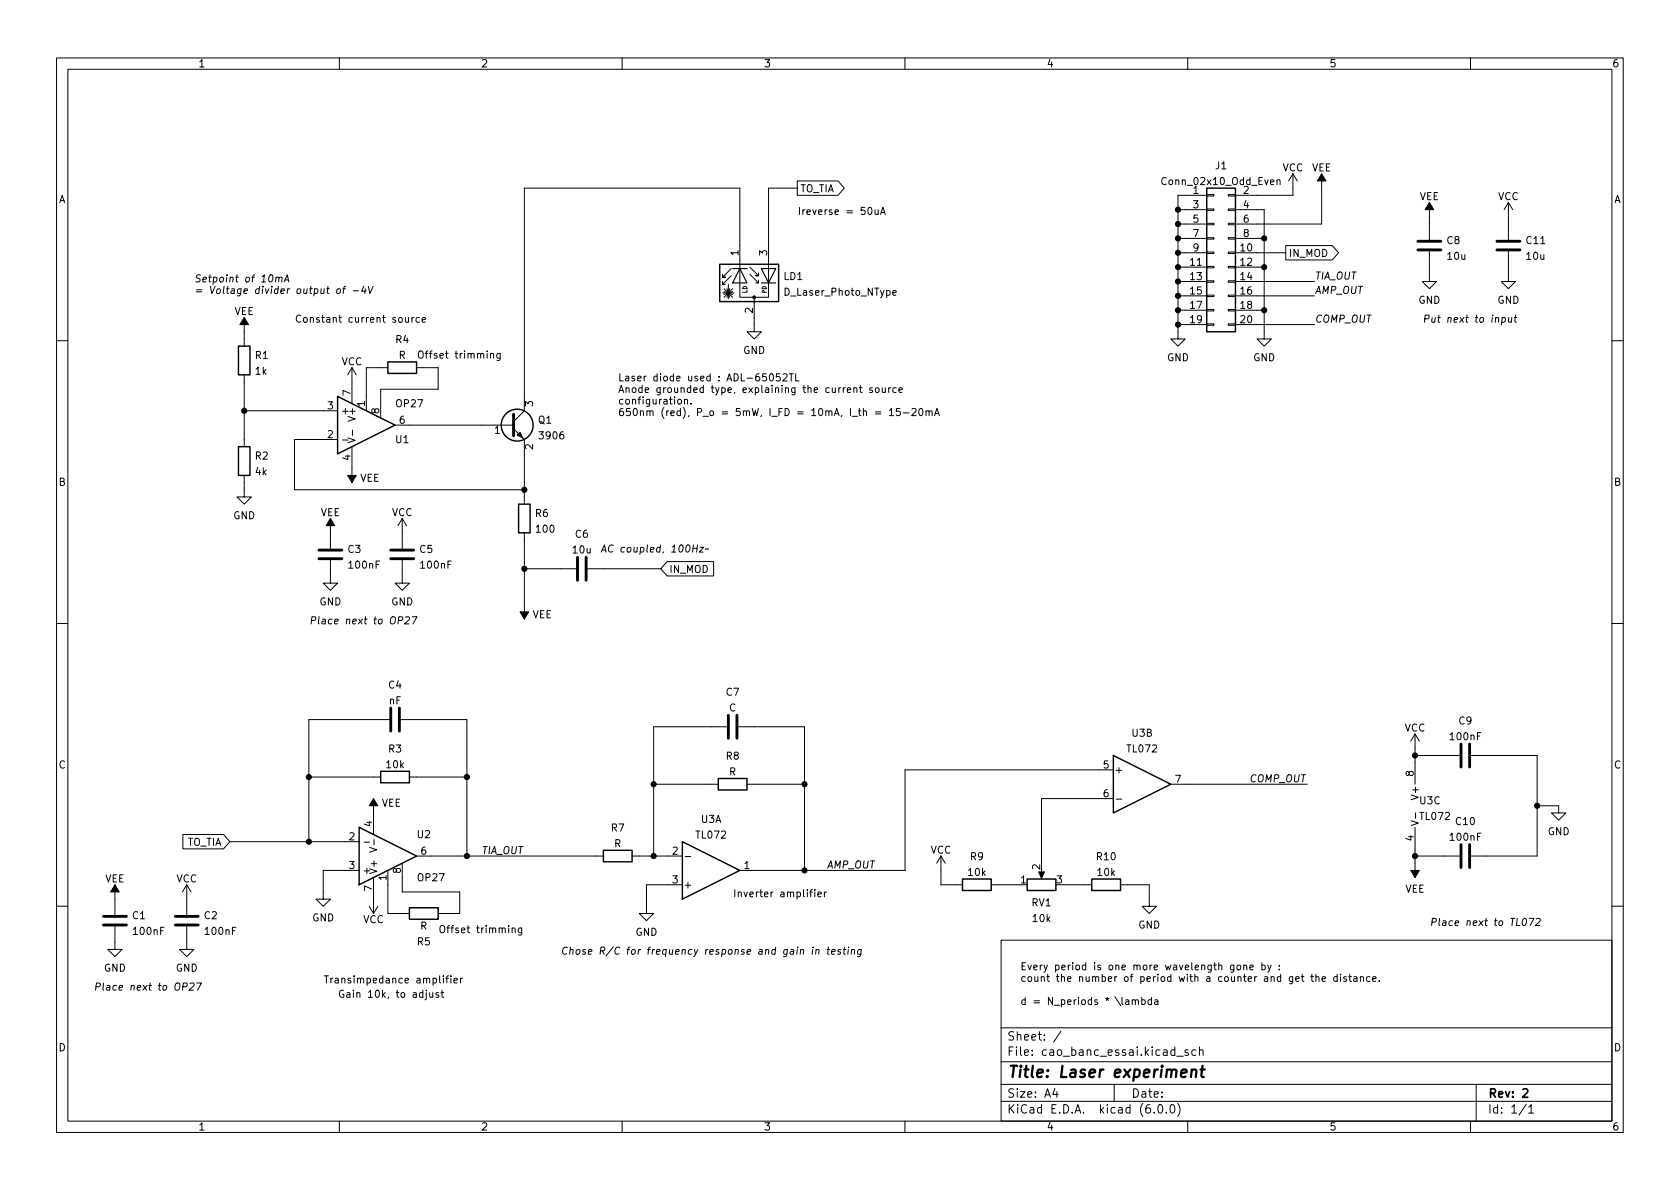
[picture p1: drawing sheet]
<svg xmlns="http://www.w3.org/2000/svg" width="297mm" height="210mm" viewBox="0 0 297 210" stroke-linecap="round" stroke-linejoin="round" font-family="sans-serif">
<g fill="none" stroke="#000" stroke-width=".18">
<path d="M10 10.2h277v190.1h-277zM12 12.2h273v186.1h-273zM60 10.2v2M110 10.2v2M160 10.2v2M210 10.2v2M260 10.2v2M141 33.3h-5.1v19.3h-5.1v-19.3h-38.1v39.3l-1.9 1.9M141 32h7.2l1.1 1.3-1.1 1.2h-7.2zM153.6 36.8l.1-.1a.68 .68 0 0 1 .5 .6 .68 .68 0 0 1-.5 .6l-.1-.1-.2-.3zM154.7 37.1l.1 .8h.3l.2-.1M155.3 37.1v.8"/>
<path d="M155.7 37.9l.4-1.2 .4 1.2M155.8 37.6h.6M208.3 37.1h5.1M208.3 39.6h5.1M213.4 39.5h1.2v.2h-1.2zM213.4 37h1.2v.2h-1.2zM213.4 34.4h1.2v.3h-1.2zM213.4 34.5h-5.1v25.4h1.2l-1.2 1.3-1.3-1.3h1.3M217.2 39.5h1.2v.2h-1.2zM217.2 37h1.2v.2h-1.2zM217.2 34.4h1.2v.3h-1.2zM218.4 37.1h5.1v22.8h1.3l-1.3 1.3-1.3-1.3h1.3"/>
<path d="M225.8 31.9l.2-.1 .3 .1v.8M225.8 31.8v.9M228.6 30.7l-.8 1.3M228.6 30.7v3.8h-10.2M228.6 30.7l.8 1.3M233.7 30.7v8.9h-15.3M252.7 35.8v6.6M266.7 35.8l-.8 1.3M266.7 35.8v6.6M266.7 35.8l.8 1.3M43.2 56.1v5.1M48.8 49.1l.2-.1 .3 .1v.8"/>
<path d="M48.8 49l-.1 .9M49.3 49.2l.2-.2 .3 .1v.8M50.2 49.9l.6-1.3 .3 1.3M50.4 49.5h.6M59.6 51.2l.2-.1 .4 .1v.5l-.2 .1-.3 .1-.2-.1zM60.6 51.1h.5M61.1 50.6l-.3 .2-.1 1.1M62.4 51.4h1M64.4 50.6l-.5 .9h.8M64.6 51.1l-.1 .8M65.1 50.6l.3 1.3 .6-1.3M71.7 56.1v.8l.3 .1 .2-.1"/>
<path d="M72.2 56.1v.9M72.8 56.1v.9M73.2 56.1l-.4 .3M74.2 56.2l-.4-.1-.2 .3 .1 .5h.5M74.6 56.6l.6-.2v-.2l-.4-.1-.2 .2 .1 .6h.5M127.8 51.8h2M127.8 49.8v.5M128 51l1.5 1.6M128 51.6l1.5 .5M128.5 51l.5 1.6M128.8 50.3v2.5M129 51l-.5 1.6"/>
<path d="M129.3 48.8l-1.5 1.5h.5M129.3 47.5l-1.5 1.5h.5h-.5v-.5M129.5 51l-1.5 1.6M129.5 51.6l-1.5 .5M131.4 50.8l.5-.1 .2 .3h-.8zM132.1 51.3v.4h-.8M132.6 48.5l1.5 1.5h-.5M132.6 47.2l1.5 1.6h-.5h.5v-.5M133.3 52.6v6.1h1.3l-1.3 1.2-1.2-1.2h1.2M134.1 49.5v.5M134.7 51.6l.2-.2 .2 .2M134.7 51.7h.8"/>
<path d="M134.9 50.8l.4-.1 .2 .3h-.8zM157.9 51.8l.6-.1-.1-.3h-.4l-.1 .2v.6h.5M208.3 44.7h5.1M208.3 47.2h5.1M208.3 49.8h5.1M208.3 52.3h5.1M208.3 54.9h5.1M208.3 57.4h5.1M208.3 42.2h5.1M213.4 57.3h1.2v.2h-1.2zM213.4 54.7h1.2v.3h-1.2zM213.4 52.2h1.2v.2h-1.2z"/>
<path d="M213.4 49.7h1.2v.2h-1.2zM213.4 47.1h1.2v.3h-1.2zM213.4 44.6h1.2v.2h-1.2zM213.4 42h1.2v.3h-1.2zM217.2 57.3h1.2v.2h-1.2zM217.2 54.7h1.2v.3h-1.2zM217.2 52.2h1.2v.2h-1.2zM217.2 49.7h1.2v.2h-1.2zM217.2 47.1h1.2v.3h-1.2zM217.2 44.6h1.2v.2h-1.2zM217.2 42h1.2v.3h-1.2zM218.4 44.7h8.9"/>
<path d="M218.4 47.2h5.1M218.4 49.8h14M218.4 52.3h14M218.4 54.9h5.1M218.4 57.4h14M218.4 42.2h5.1M227.3 43.4h8.3l1.1 1.3-1.1 1.3h-8.3zM252.7 44.4v5.4h1.3l-1.3 1.2-1.2-1.2h1.2M265.6 56.2l.4-.1 .2 .3-.2 .5h-.5M265.6 56.1l-.1 1.3M266.7 44.4v5.4h1.3l-1.3 1.2-1.3-1.2h1.3M266.8 56.1l-.1 .8 .3 .1 .2-.1"/>
<path d="M267.3 56.1l-.1 .9M267.7 56.1h.5M268 55.7l-.2 1.1 .3 .2M10 60.2h2M43.2 66.3v12.7M43.2 72.6h16.5M59.7 77.7h-7.6v8.9h40.6M60.6 77.8h.9M61.5 77.4l1.3 .5-1.3 .4M62.2 65l-.7 1.3M62.2 65v6.4M62.2 79v6.3"/>
<path d="M62.2 65l.8 1.3M62.3 76v1M68.6 65h-3.8v7.6M69.8 75.2h21M73.7 65h3.8v3.8h-10.2v5.1M86.1 62.1v.1M86.7 62.6l.2-.1 .3 .1 .1 .7M86.7 62.5v.8M88.4 62.5v1l-.2 .3-.3-.1M88.4 62.6l-.3-.1-.3 .2 .1 .6h.5M90.8 75.8l1.9 1.9v11.4M119.9 70.7l.3-.1 .3 .2v.4l-.3 .3-.3-.1-.1-.2z"/>
<path d="M121 70.7l.2-.1 .3 .1 .1 .8M121 70.6v.9M122.2 71.3v.2M136.1 66.2l.2-.1a.68 .68 0 0 1 .5 .6 .68 .68 0 0 1-.5 .7l-.2-.2-.1-.3zM137.9 66.1h-.6l-.1 .6 .2-.1h.4l.2 .2-.1 .4-.2 .2-.5-.2M138.4 66.2l.5-.1 .3 .4-.8 .9h.8M139.5 66.1h.8M139.9 66.1v1.3M140.7 66.1v1.3h.6M149.8 69l.6-.1v-.3h-.4l-.2 .1 .1 .6h.5M151 68.7l.1-.1h.3l.1 .8M151 68.6v.8"/>
<path d="M151.9 68.6h.5M152.1 68.1v1.1l.3 .2M154.2 68.6h-.3l-.2 .1 .1 .2 .4 .1v.3h-.5M154.8 72.8h.9M154.8 73.2h.9M154.8 68.7l.2-.1 .4 .1v.5l-.1 .1-.3 .1-.2-.1zM156 68.6v.7l.3 .1 .2-.1M156.5 68.6v.8M157.1 68.6v.8M157.3 72.6l.3-.4v1.3M157.3 73.5h.7M157.5 68.6l-.4 .2"/>
<path d="M158.5 68.6h-.4l-.2 .2 .1 .5h.5M158.9 69l.7-.1-.1-.3h-.4l-.2 .1 .1 .6h.5M159.1 72.2h-.6v.6l.1-.1 .5 .1 .1 .2-.1 .4-.2 .1-.4-.1M159.7 73h1M161.2 72.3l.5-.1 .3 .4-.8 .9h.8M162.6 72.3l.2-.1a.68 .68 0 0 1 .4 .7 .68 .68 0 0 1-.4 .6l-.2-.1-.1-.4zM163.7 72.8l.2-.1h.3l.1 .8M163.7 72.7v.8M164.3 72.8l.2-.1h.3v.8M165.2 73.5l.5-1.3 .4 1.3M165.4 73.1h.6M285 60.2h2"/>
<path d="M43.2 84.1v3.8h1.2l-1.2 1.2-1.3-1.2h1.3M58.4 99.1v4h1.3l-1.3 1.3-1.3-1.3h1.3M58.4 91.7v5.3M71.1 99.1v4h1.3l-1.3 1.3-1.3-1.3h1.3M71.1 91.7v5.3M71.1 91.7l-.7 1.3M71.1 91.7l.8 1.3M92.7 94.2v15.3M106.3 97.6l.6-1.2 .2 1.2M106.5 97.3h.6M108.4 96.5a.61 .61 0 0 0-.8 .3 .61 .61 0 0 0 .4 .8l.3-.1M118 99.3h8.2v2.5h-8.2l-1.2-1.2z"/>
<path d="M10 110.2h2M70.4 109.7h.6l.2-.2v-.3l-.2-.1h-.5l-.1 1.2M71.7 109.2l.5-.1 .2 .1v.2l-.9 .9h.8M72.9 109.1h.8l-.7 1.2M92.7 100.6h9.2M103.9 100.6h12.9M285 110.2h2M54.6 137.4h12.7M68.8 127.2h-14.2v21.6M70.9 127.2h11.6v24.2M72.4 137.4h10.1M115.6 138.7h11.4"/>
<path d="M128.5 128.5h-12.9v22.9M130.6 128.5h11.6v25.4M132.1 138.7h10.1M196.8 136.1h-36.8v17.8h-29.2M207 138.7h24.1M250.2 129.8l-.8 1.3M250.2 129.8v8.9M250.2 129.8l.8 1.3M250.2 133.6h7.9M260.1 133.6h11.7v17.8h-11.7M20.3 156.5v5.3M32.3 147.6h7.2l1.1 1.2-1.1 1.3h-7.2z"/>
<path d="M33 156.5v5.3M33 156.5l-.7 1.2M33 156.5l.8 1.2M40.6 148.8h22.9M63.5 153.9h-6.4v5.1h1.3l-1.3 1.3-1.2-1.3h1.2M64.4 148.9h1M65.3 149.8l1.3 .5-1.3 .4M66 141.2v6.4M66 155.2v6.3M66.1 148.5v.9M68.6 153.9v7.6h3.8M71.1 152.6v5.1h10.2v3.8h-3.8"/>
<path d="M73.7 151.4h33M111.8 151.4h8.8M120.6 156.5h-6.3v5h1.3l-1.3 1.3-1.3-1.3h1.3M121.2 151.5h.9M143.2 157.7h.4M143.6 157.3l-.3 .2v1.1M144.1 157.3v.1M144.1 157.7v.9M144.6 158.2l.6-.2v-.2l-.4-.1-.2 .2 .1 .6h.5M145.8 157.7v.9M146.1 157.7l-.3 .3M166.4 151.4l-.8 1.2"/>
<path d="M166.4 151.4v5.1h3.8M166.4 151.4l.7 1.2M175.3 156.5h5M184.1 153.9v1M188 156.5h5M196.8 141.2h-12.7v11.4M197.4 141.3h.9M198.1 156.5h5.1v3.8h1.3l-1.3 1.2-1.3-1.2h1.3M249.5 145.1l1.3 .5-1.3 .4M250.2 151.4h7.9M250.2 146.3v8.9M250.3 143.7v1"/>
<path d="M271.8 142.5h3.8v1.3h1.3l-1.3 1.2-1.3-1.2h1.3M10 160.2h2M20.3 163.8v4.1h1.3l-1.3 1.3-1.3-1.3h1.3M32.3 174.5l.6-.1 .2-.1v-.4l-.2-.1h-.5l-.1 1.3M33 163.8v4.1h1.3l-1.3 1.3-1.3-1.3h1.3M33.6 173.9l.5-.1 .2 .1v.3l-.9 .9h.8M34.8 173.8h.8l-.7 1.3M65.3 160.3l.7 1.2M66.8 160.3l-.8 1.2M75.4 175.5v1.1l-.3 .2M75.4 175.1v.1M76 175.5v.8l.3 .1 .2-.2"/>
<path d="M76.5 175.5v.9M77.5 175.6l-.3-.1-.1 .2v.2l.4 .1v.3h-.4M78 175.5h.5M78.2 175.1v1.1l.3 .2M78.4 172.6v.1M78.4 173v.8M78.8 173h.5M79.3 172.6l-.3 .1v1.1M79.7 172.6v.1M79.7 173v.8M80.3 173.4l.6-.1-.1-.3h-.4l-.1 .2v.6h.5M81.4 173v.8"/>
<path d="M81.8 173l-.4 .2M89.9 163.7v.1M90.5 164.2l.2-.1 .3 .1 .1 .7M90.5 164.1v.8M92.2 164.1v1l-.2 .3-.3-.1M92.2 164.2l-.3-.1-.3 .2 .2 .6h.4M141.6 168l.2-.1 .3 .1-.1 .7M143.7 167.9l-.1 .8M143.8 167.5l-.1 .1M144.3 168l.2-.1 .3 .1-.1 .7M144.3 167.9l-.1 .8M146.2 167.9h.5"/>
<path d="M146.5 167.5l-.2 1.1 .3 .1M147 168.3l.7-.1-.1-.2-.3-.1-.2 .2-.1 .6h.5M148.7 168l-.3-.1-.3 .2 .5 .3v.3h-.5M149.1 167.9h.5M149.3 167.5l-.1 1.1 .3 .1M150 167.9l-.1 .8M150 167.5v.1M150.6 168l.2-.1 .3 .1-.1 .7M150.6 167.9l-.1 .8M152.3 168h-.5l-.2 .5 .2 .2h.4M152.3 167.9l-.1 1-.3 .3-.3-.1M177 166.3h108v32h-108z"/>
<path d="M200.2 176.9l.2-.1 .3 .1v.7M200.2 176.8v.8M200.7 177l.2-.2 .3 .1 .1 .7M201.9 176.9l.3-.1 .3 .2-.1 .6h-.5M201.9 176.4v1.2M203.6 176.9l-.4-.1-.2 .2 .1 .6h.5M203.6 176.4v1.2M204.2 176.9h.5v.7M204.7 177.1l-.4 .1-.2 .1 .2 .3h.4M218.2 170.7v1l-.3 .2h-.3M218.2 170.7h-.4l-.3 .2 .2 .5h.5M218.8 170.7h.3l.3 .2v.4l-.3 .2-.3-.1-.1-.1z"/>
<path d="M219.9 170.8l.2-.1h.3l.1 .8M219.9 170.7v.8M221 171.1l.6-.1-.1-.3h-.3l-.2 .1 .1 .6h.4M223.1 170.7h.4l.2 .2-.1 .5h-.5M223.1 170.2v1.3M224.1 170.7l.3 .8M224.7 170.7l-.4 1.1-.2 .1M226.2 171.4v.1M226.2 170.7v.1M230.1 172.7h.5M230.2 172.3v1.1l.4 .1M231.8 172.7h.4"/>
<path d="M231.9 172.3v1.1l.3 .1M232.7 172.8l.1-.1 .4 .1v.7M232.7 172.3v1.2M233.8 173.1l.6-.1-.1-.2-.4-.1-.1 .2v.6h.5M236.4 172.8l-.3-.1-.3 .2 .1 .6h.5M236.4 172.3v1.2M237 172.3v.1M237 172.7v.8M238.1 172.8l-.4-.1-.1 .2v.2l.5 .1v.3h-.5M238.5 172.7h.5M238.7 172.3v1.1l.3 .1M239.4 172.8h.5v.7"/>
<path d="M239.9 173l-.4 .1-.2 .1 .2 .3h.4M240.5 172.8l.2-.1 .3 .1 .1 .7M240.5 172.7v.8M242.2 172.8l-.3-.1-.3 .2 .1 .6h.5M242.7 173.1l.6-.1v-.2l-.4-.1-.2 .2 .1 .6h.5M243.9 173.4v.1M269.3 162.5l.4-.1a.76 .76 0 0 1-.3 1.3l-.2-.2-.1-.3zM270.4 162.4h.8l-.7 1.3M271.6 162.5l.5-.1 .2 .1v.3l-.9 .9h.8M285 160.2h2M60 198.3v2M110 198.3v2"/>
<path d="M160 198.3v2M177 194.8h108M177 191.8h108M177 187.8h108M177 181.8h108M186.5 192.5l-.4 1h1M186.9 193v1M187.6 182.4l-1.3 1.9M197 191.8v3M204.1 196.7v.1M204.9 195.4l.2-.1a.81 .81 0 0 1 .6 .7 .81 .81 0 0 1-.3 .8h-.2a.81 .81 0 0 1-.6-.6 .81 .81 0 0 1 .3-.8zM206.2 196.7v.1"/>
<path d="M207.1 195.4l.1-.1a.81 .81 0 0 1 .6 .7 .81 .81 0 0 1-.3 .8h-.1a.81 .81 0 0 1-.6-.6 .81 .81 0 0 1 .3-.8zM208.1 186.8h1.1M208.2 195.1a1.72 1.72 0 0 1 0 2.3M210 198.3v2M210.1 185.7l-.4-.1-.2 .2 .1 .3 .5 .1v.4h-.6M211.4 185.7l-.4-.1-.3 .3v.4l.2 .3h.5M212.1 185.8l.2-.2 .3 .1 .1 .9M212.1 185.1v1.5M260 198.3v2M261 191.8v6.5M269.9 195.3l-1.3 1.9M270.3 195.8l.4-.5v1.5"/>
<path d="M270.3 196.8h.9"/>
</g>
<path d="M269.3 192.7l.5-.2 .3 .2v.3l-.9 1h.9" fill="none" stroke="#000" stroke-width=".3"/>
<path d="M208.8 189.8l1-.2v-.4l-.2-.1-.6 .1-.2 1 .2 .3 .6-.1M210.7 189.3a.49 .49 0 0 1 .8 .1l-.1 1.1M210.7 189.1l-.1 1.4M212.3 189.1h.7M212.6 188.5l-.2 1.7 .1 .2 .3 .1" fill="none" stroke="#000" stroke-width=".4"/>
<g fill="none" stroke="#000" stroke-width=".51">
<path d="M250.7 44.2h4.1M250.7 42.7h4.1M264.7 44.2h4M264.7 42.7h4M90.8 73.3v3.8M56.4 98.8h4.1M56.4 97.3h4.1M69.1 98.8h4.1M69.1 97.3h4.1M102.1 98.5v4.1M103.6 98.5v4.1M69.1 125.2v4.1"/>
<path d="M70.6 125.2v4.1M128.8 126.5v4.1M130.3 126.5v4.1M258.3 131.6v4M259.8 131.6v4M258.3 149.3v4.1M259.8 149.3v4.1M18.3 163.6h4.1M18.3 162h4.1M31 163.6h4.1M31 162h4.1"/>
</g>
<g fill="none" stroke="#000" stroke-width=".25">
<path d="M213.4 33.3h5v25.4h-5zM127.3 46.7h10.4v6.6h-10.4zM42.2 61.2h2v5.1h-2zM42.2 79h2v5.1h-2zM59.7 70.1l10.1 5.1-10.1 5.1zM68.6 64h5.1v2h-5.1zM91.7 89.1h2v5.1h-2zM67.3 136.4h5.1v2h-5.1zM127 137.7h5.1v2h-5.1zM196.8 133.6l10.2 5.1-10.2 5.1zM63.5 146.3l10.2 5.1-10.2 5.1zM106.7 150.4h5.1v2h-5.1z"/>
<path d="M120.6 148.8l10.2 5.1-10.2 5.1zM170.2 155.4h5.1v2.1h-5.1zM181.6 155.4h5.1v2.1h-5.1zM193 155.4h5.1v2.1h-5.1zM72.4 160.5h5.1v2.1h-5.1z"/>
<circle cx="91.4" cy="75.2" r="2.82"/>
</g>
<g fill="#000" stroke="#000" stroke-width=".18">
<path d="M233.7 30.7l.7 1.3h-1.5zM252.7 35.8l.8 1.3h-1.5zM43.2 56.1l.7 1.3h-1.5zM91.4 77l.5-.6 .6 1.1zM58.4 91.7l.8 1.3h-1.5zM61.5 84.1h1.5l-.8 1.2zM91.9 108.2h1.6l-.8 1.3zM20.3 156.5l.8 1.2h-1.5zM66 141.2l.8 1.3h-1.5zM183.6 154.2h1.1l-.6 1.1zM249.4 153.9h1.6l-.8 1.3z"/>
<circle cx="208.3" cy="39.6" r=".46"/>
<circle cx="208.3" cy="37.1" r=".46"/>
<circle cx="133.3" cy="52.6" r=".25"/>
<circle cx="208.3" cy="42.2" r=".46"/>
<circle cx="208.3" cy="57.4" r=".46"/>
<circle cx="208.3" cy="54.9" r=".46"/>
<circle cx="208.3" cy="52.3" r=".46"/>
<circle cx="208.3" cy="47.2" r=".46"/>
<circle cx="208.3" cy="44.7" r=".46"/>
<circle cx="208.3" cy="49.8" r=".46"/>
<circle cx="223.5" cy="42.2" r=".46"/>
<circle cx="223.5" cy="47.2" r=".46"/>
<circle cx="223.5" cy="54.9" r=".46"/>
<circle cx="43.2" cy="72.6" r=".46"/>
<circle cx="92.7" cy="86.6" r=".46"/>
<circle cx="92.7" cy="100.6" r=".46"/>
<circle cx="54.6" cy="137.4" r=".46"/>
<circle cx="82.5" cy="137.4" r=".46"/>
<circle cx="115.6" cy="138.7" r=".46"/>
<circle cx="142.2" cy="138.7" r=".46"/>
<circle cx="250.2" cy="133.6" r=".46"/>
<circle cx="54.6" cy="148.8" r=".46"/>
<circle cx="82.5" cy="151.4" r=".46"/>
<circle cx="115.6" cy="151.4" r=".46"/>
<circle cx="142.2" cy="153.9" r=".46"/>
<circle cx="250.2" cy="151.4" r=".46"/>
<circle cx="271.8" cy="142.5" r=".46"/>
</g>
<path d="M129.5 47.5h2.6M130.8 47.5l1.3 2.5h-2.6zM134.6 47.5h2.6l-1.3 2.5zM134.6 50h2.6" fill="none" stroke="#000" stroke-width=".2"/>
<text font-size="2.8" x="178" y="190.6">Title: Laser experiment</text>
<g font-size="2.1">
<text x="178" y="184">Sheet: /</text>
<text x="178" y="186.7">File: cao_banc_essai.kicad_sch</text>
<text x="178" y="196.9">KiCad E.D.A. kicad (6.0.0)</text>
<text x="178" y="194.1">Size: A4</text>
<text x="200" y="194.1">Date:</text>
<text x="263" y="194.1">Rev: 2</text>
<text x="263" y="196.9">Id: 1/1</text>
</g>
<g font-size="1.8">
<text x="35" y="11.9">1</text>
<text x="85" y="11.9">2</text>
<text x="135" y="11.9">3</text>
<text x="185" y="11.9">4</text>
<text x="235" y="11.9">5</text>
<text x="285" y="11.9">6</text>
<text x="214.9" y="29.9">J1</text>
<text x="10.3" y="35.9">A</text>
<text x="141.4" y="34">TO_TIA</text>
<text x="205.8" y="32.7">Conn_02x10_Odd_Even</text>
<text x="211" y="34.3">1</text>
<text x="219.9" y="34.3">2</text>
<text x="226.7" y="30.3">VCC</text>
<text x="231.9" y="30.3">VEE</text>
<text x="251" y="35.4">VEE</text>
<text x="264.8" y="35.4">VCC</text>
<text x="285.3" y="35.9">A</text>
<text x="141" y="38">Ireverse = 50uA</text>
<text x="211" y="36.8">3</text>
<text x="211" y="39.4">5</text>
<text x="211" y="41.9">7</text>
<text x="219.9" y="36.8">4</text>
<text x="219.9" y="39.4">6</text>
<text x="219.9" y="41.9">8</text>
<text x="130.6" y="45.2" transform="rotate(-90 130.6 45.2)">1</text>
<text x="135.6" y="45.2" transform="rotate(-90 135.6 45.2)">3</text>
<text x="210.5" y="47">11</text>
<text x="211" y="44.4">9</text>
<text x="219.4" y="44.4">10</text>
<text x="219.4" y="47">12</text>
<text x="227.8" y="45.4">IN_MOD</text>
<text x="255.8" y="43.2">C8</text>
<text x="256" y="45.9">10u</text>
<text x="269.9" y="43.2">C11</text>
<text x="270" y="45.9">10u</text>
<text x="34.3" y="49.9">Setpoint of 10mA</text>
<text x="34.3" y="52">= Voltage divider output of -4V</text>
<text x="138.6" y="49.5">LD1</text>
<text x="138.9" y="52.3">D_Laser_Photo_NType</text>
<text x="210.5" y="49.5">13</text>
<text x="210.5" y="52.1">15</text>
<text x="219.4" y="49.5">14</text>
<text x="219.4" y="52.1">16</text>
<text x="232.4" y="49.4">TIA_OUT</text>
<text x="232.4" y="52">AMP_OUT</text>
<text x="250.8" y="53.7">GND</text>
<text x="264.7" y="53.7">GND</text>
<text x="41.4" y="55.7">VEE</text>
<text x="52.1" y="57">Constant current source</text>
<text x="133.1" y="55.4" transform="rotate(-90 133.1 55.4)">2</text>
<text x="210.5" y="54.6">17</text>
<text x="210.5" y="57.1">19</text>
<text x="219.4" y="54.6">18</text>
<text x="219.4" y="57.1">20</text>
<text x="232.4" y="57">COMP_OUT</text>
<text x="251.5" y="57">Put next to input</text>
<text x="45.1" y="63.5">R1</text>
<text x="60.4" y="64.6">VCC</text>
<text x="70" y="60.7">R4</text>
<text x="70.5" y="63.4">R</text>
<text x="73.7" y="63.4">Offset trimming</text>
<text x="131.4" y="62.6">GND</text>
<text x="206.3" y="63.9">GND</text>
<text x="221.6" y="63.9">GND</text>
<text x="45.2" y="66.2">1k</text>
<text x="62" y="70" transform="rotate(-90 62 70)">7</text>
<text x="64.5" y="71.9" transform="rotate(-90 64.5 71.9)">1</text>
<text x="94.2" y="71.9" transform="rotate(-90 94.2 71.9)">3</text>
<text x="109.2" y="67.4">Laser diode used : ADL-65052TL</text>
<text x="109.2" y="69.5">Anode grounded type, explaining the current source</text>
<text x="109.2" y="71.5">configuration.</text>
<text x="57.9" y="77.5">2</text>
<text x="57.9" y="72.4">3</text>
<text x="60.2" y="73.3">+</text>
<text x="62.9" y="74.1" transform="rotate(-90 62.9 74.1)">V+</text>
<text x="67.1" y="73.1" transform="rotate(-90 67.1 73.1)">8</text>
<text x="70.1" y="72">OP27</text>
<text x="70.6" y="74.9">6</text>
<text x="87.5" y="76.7">1</text>
<text x="95.2" y="74.9">Q1</text>
<text x="95.6" y="77.7">3906</text>
<text x="109.2" y="73.6">650nm (red), P_o = 5mW, I_FD = 10mA, I_th = 15-20mA</text>
<text x="45.1" y="81.3">R2</text>
<text x="62" y="81.4" transform="rotate(-90 62 81.4)">4</text>
<text x="70" y="78.4">U1</text>
<text x="94.2" y="79.5" transform="rotate(-90 94.2 79.5)">2</text>
<text x="10.3" y="85.9">B</text>
<text x="45.2" y="84">4k</text>
<text x="63.6" y="85.2">VEE</text>
<text x="285.3" y="85.9">B</text>
<text x="41.2" y="91.8">GND</text>
<text x="56.7" y="91.3">VEE</text>
<text x="69.3" y="91.3">VCC</text>
<text x="94.7" y="91.4">R6</text>
<text x="94.9" y="94.2">100</text>
<text x="101.7" y="95.1">C6</text>
<text x="61.5" y="97.8">C3</text>
<text x="61.8" y="100.5">100nF</text>
<text x="74.2" y="97.8">C5</text>
<text x="74.5" y="100.5">100nF</text>
<text x="101.3" y="97.9">10u</text>
<text x="109.8" y="97.7">AC coupled, 100Hz~</text>
<text x="118.3" y="101.3">IN_MOD</text>
<text x="56.5" y="107">GND</text>
<text x="69.2" y="107">GND</text>
<text x="54.6" y="110.4">Place next to OP27</text>
<text x="94.1" y="109.3">VEE</text>
<text x="68.7" y="121.8">C4</text>
<text x="68.8" y="124.5">nF</text>
<text x="128.4" y="123">C7</text>
<text x="128.9" y="125.8">C</text>
<text x="200.2" y="130.3">U3B</text>
<text x="248.3" y="129.4">VCC</text>
<text x="256.5" y="130.9">100nF</text>
<text x="257.9" y="128.1">C9</text>
<text x="10.3" y="135.9">C</text>
<text x="68.4" y="135.8">10k</text>
<text x="68.7" y="133.1">R3</text>
<text x="128.4" y="134.3">R8</text>
<text x="128.9" y="137.1">R</text>
<text x="195.1" y="135.9">5</text>
<text x="197" y="136.8">+</text>
<text x="199.4" y="133">TL072</text>
<text x="249.9" y="137.3" transform="rotate(-90 249.9 137.3)">8</text>
<text x="285.3" y="135.9">C</text>
<text x="67.4" y="142.6">VEE</text>
<text x="195.1" y="141">6</text>
<text x="207.8" y="138.4">7</text>
<text x="221.1" y="138.3">COMP_OUT</text>
<text x="250.8" y="141" transform="rotate(-90 250.8 141)">V+</text>
<text x="251" y="142.2">U3C</text>
<text x="32.9" y="149.6">TO_TIA</text>
<text x="61.7" y="148.6">2</text>
<text x="65.8" y="146.2" transform="rotate(-90 65.8 146.2)">4</text>
<text x="73.8" y="148.2">U2</text>
<text x="108.1" y="147">R7</text>
<text x="108.6" y="149.8">R</text>
<text x="123.2" y="148.3">TL072</text>
<text x="124" y="145.5">U3A</text>
<text x="249.9" y="148.7" transform="rotate(-90 249.9 148.7)">4</text>
<text x="251.2" y="145">TL072</text>
<text x="256.5" y="148.7">100nF</text>
<text x="257.5" y="145.9">C10</text>
<text x="273.6" y="147.7">GND</text>
<text x="61.7" y="153.7">3</text>
<text x="64" y="154.6">+</text>
<text x="66.7" y="154.7" transform="rotate(-90 66.7 154.7)">V+</text>
<text x="68.3" y="155.7" transform="rotate(-90 68.3 155.7)">1</text>
<text x="70.9" y="154.4" transform="rotate(-90 70.9 154.4)">8</text>
<text x="73.9" y="155.8">OP27</text>
<text x="74.4" y="151.1">6</text>
<text x="85.1" y="151">TIA_OUT</text>
<text x="118.9" y="151.1">2</text>
<text x="131.6" y="153.7">1</text>
<text x="146.3" y="153.6">AMP_OUT</text>
<text x="164.5" y="150.9">VCC</text>
<text x="171.2" y="154.9">10k</text>
<text x="171.6" y="152.1">R9</text>
<text x="183.9" y="153.8" transform="rotate(-90 183.9 153.8)">2</text>
<text x="194" y="152.1">R10</text>
<text x="194.1" y="154.9">10k</text>
<text x="18.6" y="156">VEE</text>
<text x="31.2" y="156">VCC</text>
<text x="65.8" y="157.6" transform="rotate(-90 65.8 157.6)">7</text>
<text x="118.9" y="156.2">3</text>
<text x="120.8" y="157.1">+</text>
<text x="129.5" y="158.6">Inverter amplifier</text>
<text x="180.5" y="156.2">1</text>
<text x="182.4" y="160.3">RV1</text>
<text x="186.8" y="156.2">3</text>
<text x="248.4" y="157.8">VEE</text>
<text x="23.4" y="162.5">C1</text>
<text x="23.7" y="165.3">100nF</text>
<text x="36.1" y="162.5">C2</text>
<text x="36.4" y="165.3">100nF</text>
<text x="55.2" y="162.9">GND</text>
<text x="64.2" y="163.2">VCC</text>
<text x="73.8" y="167.2">R5</text>
<text x="74.3" y="164.4">R</text>
<text x="77.5" y="165">Offset trimming</text>
<text x="112.3" y="165.5">GND</text>
<text x="182.7" y="163">10k</text>
<text x="201.2" y="164.2">GND</text>
<text x="252.7" y="163.7">Place next to TL072</text>
<text x="18.4" y="171.8">GND</text>
<text x="31.1" y="171.8">GND</text>
<text x="57.1" y="173.9">Transimpedance amplifier</text>
<text x="99.1" y="168.8">Chose R/C for frequency response and gain in testing</text>
<text x="180.3" y="171.6">Every period is one more wavelength gone by :</text>
<text x="180.3" y="173.6">count the number of period with a counter and get the distance.</text>
<text x="16.5" y="175.2">Place next to OP27</text>
<text x="59.7" y="176.4">Gain 10k, to adjust</text>
<text x="180.3" y="177.7">d = N_periods * \lambda</text>
<text x="10.3" y="185.9">D</text>
<text x="285.3" y="185.9">D</text>
<text x="35" y="199.9">1</text>
<text x="85" y="199.9">2</text>
<text x="135" y="199.9">3</text>
<text x="185" y="199.9">4</text>
<text x="235" y="199.9">5</text>
<text x="285" y="199.9">6</text>
</g>
</svg>
